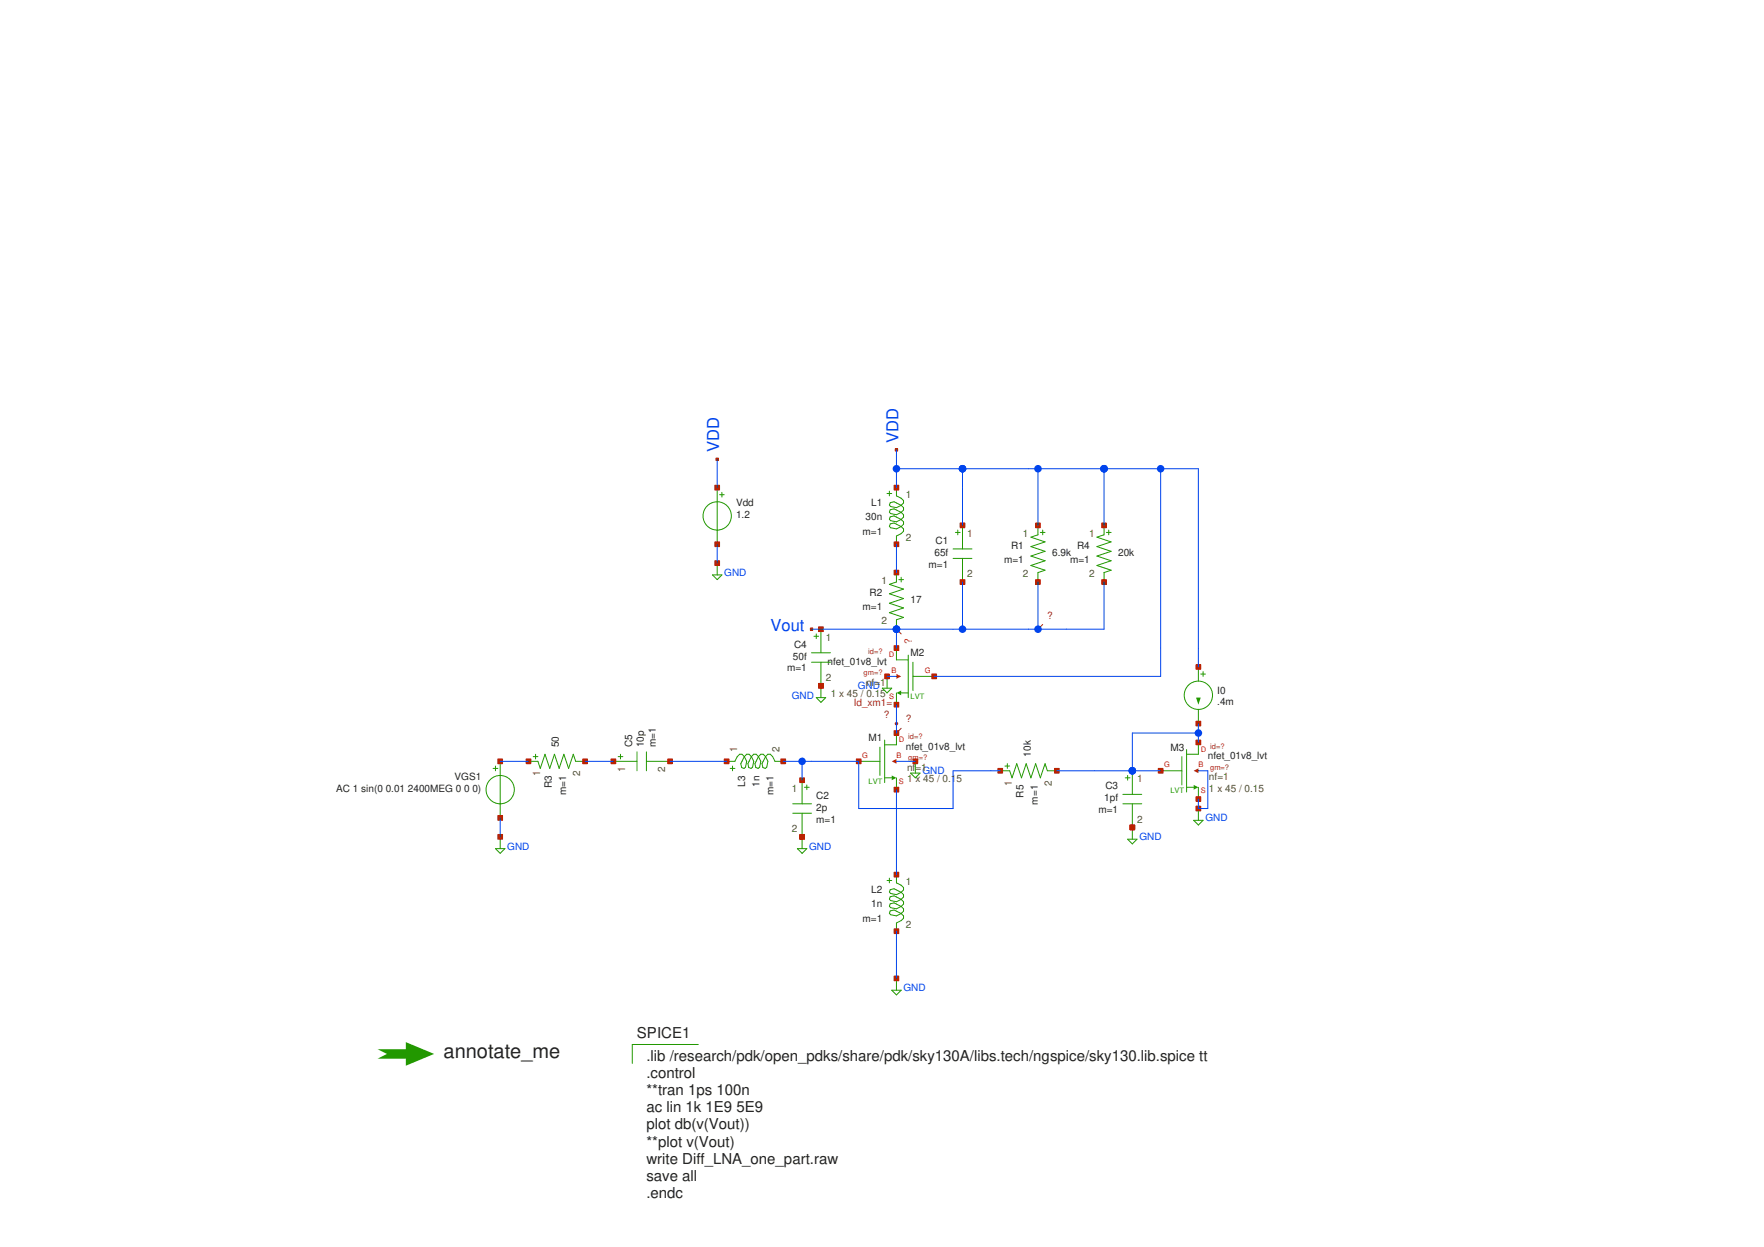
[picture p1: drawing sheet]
<svg xmlns="http://www.w3.org/2000/svg" width="297mm" height="210mm" viewBox="0 0 297 210" stroke-linecap="round" stroke-linejoin="round" font-family="sans-serif">
<path d="M144.6 128.2h3.6M148.2 125.8v4.7M149 124.6v7.1M149 130.9h1.2M151 123.4v2h-2M151 130.9v2" fill="none" stroke="#229800" stroke-width=".17"/>
<path d="M150.2 130.5l.8 .4-.8 .4z" fill="#229800"/>
<path d="M117.6 175.8h-11.1v3.2" fill="none" stroke="#229800" stroke-width=".17"/>
<path d="M63.6 176.6h4.7v-1.2l4.8 2-4.8 2v-1.2h-4.7l1.6-.8z" fill="#229800"/>
<g fill="none" stroke="#229800" stroke-width=".17">
<path d="M120 96.8h1.6l-.8 .8zM120.8 82.1v9.5M120.8 94.8v2M121.2 83.3h.8M121.6 82.9v.8M149.4 83.1h.8M149.8 82.7v.8M149.9 84.6l.7-.1 1.1 .6-.7 .4-1-.2-.2-.3zM149.9 85.8l.7-.1 1.1 .5-.7 .4-1-.2-.2-.2zM149.9 87l.7-.2 1.1 .6-.7 .4-1-.2-.2-.2zM149.9 88.2l.7-.2 1.1 .6-.7 .4-1-.2-.2-.2zM151 82.1v1.4l.7 .4 .4 .4v.4l-.4 .4"/>
<path d="M151.7 88.6l.4 .4v.4l-.4 .4-.7 .4v1.4M151.7 85.1l.4 .4v.4l-.4 .3M151.7 86.2l.4 .4v.4l-.4 .4M151.7 87.4l.4 .4v.4l-.4 .4M151 109.1v2h1.9M151 116.6v2M151.7 116.6h1.2M152.9 110.3v7.1M153.7 113.9h3.6M153.7 111.5v4.7M83.4 142.8h1.6l-.8 .8zM84.2 140.9v1.9"/>
<path d="M150.2 166.7h1.5l-.7 .8zM151 164.7v2"/>
<circle cx="120.8" cy="86.8" r="2.38"/>
</g>
<path d="M151 116.6l.7-.4v.8z" fill="#229800"/>
<g fill="none" stroke="#229800" stroke-width=".17">
<path d="M151 96.4v1.6l-1.2 .4 2.3 .8-2.3 .8 2.3 .7-2.3 .8 2.3 .8-2.3 .8 2.3 .8-1.1 .4v1.6M151.4 97.6h.7M151.7 97.2v.8M160.5 92.4h3.2M160.5 94h3.2M160.9 89.6h.8M161.3 89.2v.8M162.1 88.4v4M162.1 94v4M174.8 88.4v1.6l-1.2 .4 2.4 .8-2.4 .8 2.4 .8-2.4 .8 2.4 .8-2.4 .8 2.4 .8-1.2 .4v1.6M175.2 89.6h.8M175.6 89.2v.8"/>
<path d="M201.8 112.3v2.3M201.8 119.4v2.4M202.2 113.5h.8M202.6 113.1v.8M83 129.3h.8M83.4 128.9v.8M84.2 128.2v9.5M89 128.2h1.6l.4 1.1 .8-2.3 .8 2.3 .8-2.3 .8 2.3 .7-2.3 .8 2.3 .8-2.3 .4 1.2h1.6M89.8 127.4h.8M90.2 127v.8M133.5 135.3h3.2M133.5 136.9h3.2"/>
<path d="M135.1 131.3v4M135.1 136.9v5.9M135.5 132.5h.8M135.9 132.1v.8M153.3 130.1h1.6l-.8 .8zM154.1 128.2v1.9M134.3 142.8h1.6l-.8 .8zM149.4 148.2h.8M149.8 147.8v.8M149.9 149.7l.7-.1 1.1 .6-.7 .4-1-.2-.2-.3zM149.9 150.9l.7-.1 1.1 .6-.7 .4-1-.2-.2-.3zM149.9 152.1l.7-.1 1.1 .6-.7 .4-1-.2-.2-.3z"/>
<path d="M149.9 153.3l.7-.1 1.1 .6-.7 .4-1-.2-.2-.3zM151 147.2v1.4l.7 .4 .4 .4v.4l-.4 .4M151.7 150.2l.4 .4v.4l-.4 .4M151.7 151.4l.4 .4v.4l-.4 .4M151.7 152.6l.4 .4v.4l-.4 .4M151.7 153.8l.4 .4v.4l-.4 .4-.7 .4v1.4"/>
<circle cx="84.2" cy="132.9" r="2.38"/>
</g>
<path d="M201.8 115.8v1.6h.4l-.4 1.2-.4-1.2h.4z" fill="#229800"/>
<g fill="none" stroke="#229800" stroke-width=".17">
<path d="M148.6 115.8h1.6l-.8 .8zM149.4 113.9v1.9M195.4 129.7h3.6M199 127.4v4.7M199.8 126.2v7.1M199.8 132.5h1.2M201.8 125v2h-2M201.8 132.5v2"/>
<circle cx="201.8" cy="117" r="2.38"/>
</g>
<path d="M201 132.1l.8 .4-.8 .4z" fill="#229800"/>
<g fill="none" stroke="#229800" stroke-width=".17">
<path d="M185.9 88.4v1.6l-1.2 .4 2.4 .8-2.4 .8 2.4 .8-2.4 .8 2.4 .8-2.4 .8 2.4 .8-1.2 .4v1.6M186.3 89.6h.8M186.7 89.2v.8M136.7 109.9h3.1M136.7 111.5h3.1M137.1 107.1h.7M137.4 106.7v.8M137.4 117.4h1.6l-.8 .8zM138.2 105.9v4M138.2 111.5v5.9M103.3 128.2h4M104.1 127.4h.8"/>
<path d="M104.5 127v.8M107.3 126.6v3.1M108.9 128.2h3.9M108.9 126.6v3.1M123 129.3h.7M123.3 128.9v.8M125.3 127.4l-.4-.4h-.4l-.4 .4-.4 .8h-1.3M125.3 127.4l.4-.4h.4l.4 .4M125.3 127.4l.4 .8-.2 .9-.2 .2-.4-.1-.2-.7zM126.5 127.4l.4-.4h.4l.4 .4M126.5 127.4l.4 .8-.2 .9-.2 .2-.4-.1-.2-.7zM127.7 127.4l.4-.4h.4l.4 .4"/>
<path d="M127.7 127.4l.4 .8-.2 .9-.2 .2-.4-.1-.2-.7zM128.9 127.4l.4-.4h.4l.4 .4 .4 .8h1.4M128.9 127.4l.4 .8-.2 .9-.2 .2-.4-.1-.2-.7zM168.4 129.7h1.6l.4 1.2 .8-2.4 .8 2.4 .8-2.4 .8 2.4 .8-2.4 .8 2.4 .8-2.4 .4 1.2h1.6M169.2 128.9h.8M169.6 128.5v.8M189.1 133.7h3.2M189.1 135.3h3.2M189.5 130.9h.8M189.9 130.5v.8M190.7 129.7v4M190.7 135.3v6"/>
<path d="M201 138.1h1.6l-.8 .8zM201.8 136.1v2M189.9 141.3h1.6l-.8 .8z"/>
</g>
<path d="M150.2 128.2l.8-.4v.7z" fill="#ba2200"/>
<path d="M150.6 123h.8v.8h-.8z" fill="none" stroke="#ba2200" stroke-width=".17"/>
<path d="M150.6 123h.8v.8h-.8z" fill="#ba2200"/>
<path d="M144.2 127.8h.8v.7h-.8z" fill="none" stroke="#ba2200" stroke-width=".17"/>
<path d="M144.2 127.8h.8v.7h-.8z" fill="#ba2200"/>
<path d="M150.6 132.5h.8v.8h-.8z" fill="none" stroke="#ba2200" stroke-width=".17"/>
<path d="M150.6 132.5h.8v.8h-.8z" fill="#ba2200"/>
<path d="M150.9 128.2h.1" fill="none" stroke="#ba2200" stroke-width=".17"/>
<path d="M150.6 164.3h.8v.8h-.8z" fill="none" stroke="#ba2200" stroke-width=".17"/>
<path d="M150.6 164.3h.8v.8h-.8z" fill="#ba2200"/>
<path d="M150.6 81.7h.8v.8h-.8z" fill="none" stroke="#ba2200" stroke-width=".17"/>
<path d="M150.6 81.7h.8v.8h-.8z" fill="#ba2200"/>
<path d="M150.6 91.2h.8v.8h-.8z" fill="none" stroke="#ba2200" stroke-width=".17"/>
<path d="M150.6 91.2h.8v.8h-.8z" fill="#ba2200"/>
<path d="M120.4 81.7h.8v.8h-.8z" fill="none" stroke="#ba2200" stroke-width=".17"/>
<path d="M120.4 81.7h.8v.8h-.8z" fill="#ba2200"/>
<path d="M120.4 91.2h.8v.8h-.8z" fill="none" stroke="#ba2200" stroke-width=".17"/>
<path d="M120.4 91.2h.8v.8h-.8z" fill="#ba2200"/>
<path d="M120.4 94.4h.8v.8h-.8z" fill="none" stroke="#ba2200" stroke-width=".17"/>
<path d="M120.4 94.4h.8v.8h-.8z" fill="#ba2200"/>
<path d="M120.6 77.1h.4v.4h-.4z" fill="none" stroke="#ba2200" stroke-width=".17"/>
<path d="M120.6 77.1h.4v.4h-.4z" fill="#ba2200"/>
<path d="M150.8 75.5h.4v.4h-.4z" fill="none" stroke="#ba2200" stroke-width=".17"/>
<path d="M150.8 75.5h.4v.4h-.4z" fill="#ba2200"/>
<path d="M136.5 105.7h.4v.4h-.4z" fill="none" stroke="#ba2200" stroke-width=".17"/>
<path d="M136.5 105.7h.4v.4h-.4z" fill="#ba2200"/>
<path d="M83.8 140.5h.8v.8h-.8z" fill="none" stroke="#ba2200" stroke-width=".17"/>
<g fill="#ba2200">
<path d="M83.8 140.5h.8v.8h-.8z"/>
<path d="M151 113.5l.7 .4-.7 .4z"/>
</g>
<path d="M150.6 108.7h.8v.8h-.8z" fill="none" stroke="#ba2200" stroke-width=".17"/>
<path d="M150.6 108.7h.8v.8h-.8z" fill="#ba2200"/>
<path d="M156.9 113.5h.8v.8h-.8z" fill="none" stroke="#ba2200" stroke-width=".17"/>
<path d="M156.9 113.5h.8v.8h-.8z" fill="#ba2200"/>
<path d="M150.6 118.2h.8v.8h-.8z" fill="none" stroke="#ba2200" stroke-width=".17"/>
<path d="M150.6 118.2h.8v.8h-.8z" fill="#ba2200"/>
<path d="M150.9 113.9h.1" fill="none" stroke="#ba2200" stroke-width=".17"/>
<path d="M174.7 105.8h.2v.2h-.2z" fill="none" stroke="#ba2200" stroke-width=".17"/>
<path d="M174.7 105.8h.2v.2h-.2z" fill="#ba2200"/>
<path d="M150.9 123.3h.1v.2h-.1z" fill="none" stroke="#ba2200" stroke-width=".17"/>
<path d="M150.9 123.3h.1v.2h-.1z" fill="#ba2200"/>
<path d="M150.9 105.8h.1v.2h-.1z" fill="none" stroke="#ba2200" stroke-width=".17"/>
<path d="M150.9 105.8h.1v.2h-.1z" fill="#ba2200"/>
<path d="M83.8 127.8h.8v.7h-.8z" fill="none" stroke="#ba2200" stroke-width=".17"/>
<path d="M83.8 127.8h.8v.7h-.8z" fill="#ba2200"/>
<path d="M83.8 137.3h.8v.8h-.8z" fill="none" stroke="#ba2200" stroke-width=".17"/>
<path d="M83.8 137.3h.8v.8h-.8z" fill="#ba2200"/>
<path d="M161.7 88h.8v.8h-.8z" fill="none" stroke="#ba2200" stroke-width=".17"/>
<path d="M161.7 88h.8v.8h-.8z" fill="#ba2200"/>
<path d="M161.7 97.6h.8v.8h-.8z" fill="none" stroke="#ba2200" stroke-width=".17"/>
<path d="M161.7 97.6h.8v.8h-.8z" fill="#ba2200"/>
<path d="M153.7 127.8h.8v.7h-.8z" fill="none" stroke="#ba2200" stroke-width=".17"/>
<path d="M153.7 127.8h.8v.7h-.8z" fill="#ba2200"/>
<path d="M150.6 146.8h.8v.8h-.8z" fill="none" stroke="#ba2200" stroke-width=".17"/>
<path d="M150.6 146.8h.8v.8h-.8z" fill="#ba2200"/>
<path d="M150.6 156.4h.8v.7h-.8z" fill="none" stroke="#ba2200" stroke-width=".17"/>
<path d="M150.6 156.4h.8v.7h-.8z" fill="#ba2200"/>
<path d="M174.4 88h.8v.8h-.8z" fill="none" stroke="#ba2200" stroke-width=".17"/>
<path d="M174.4 88h.8v.8h-.8z" fill="#ba2200"/>
<path d="M174.4 97.6h.8v.8h-.8z" fill="none" stroke="#ba2200" stroke-width=".17"/>
<path d="M174.4 97.6h.8v.8h-.8z" fill="#ba2200"/>
<path d="M150.6 96h.8v.8h-.8z" fill="none" stroke="#ba2200" stroke-width=".17"/>
<path d="M150.6 96h.8v.8h-.8z" fill="#ba2200"/>
<path d="M150.6 105.5h.8v.8h-.8z" fill="none" stroke="#ba2200" stroke-width=".17"/>
<path d="M150.6 105.5h.8v.8h-.8z" fill="#ba2200"/>
<path d="M88.6 127.8h.8v.7h-.8z" fill="none" stroke="#ba2200" stroke-width=".17"/>
<path d="M88.6 127.8h.8v.7h-.8z" fill="#ba2200"/>
<path d="M98.1 127.8h.8v.7h-.8z" fill="none" stroke="#ba2200" stroke-width=".17"/>
<path d="M98.1 127.8h.8v.7h-.8z" fill="#ba2200"/>
<path d="M134.7 130.9h.8v.8h-.8z" fill="none" stroke="#ba2200" stroke-width=".17"/>
<path d="M134.7 130.9h.8v.8h-.8z" fill="#ba2200"/>
<path d="M134.7 140.5h.8v.8h-.8z" fill="none" stroke="#ba2200" stroke-width=".17"/>
<path d="M134.7 140.5h.8v.8h-.8z" fill="#ba2200"/>
<path d="M134.7 140.5h.8v.8h-.8z" fill="none" stroke="#ba2200" stroke-width=".17"/>
<path d="M134.7 140.5h.8v.8h-.8z" fill="#ba2200"/>
<path d="M201.4 111.9h.8v.8h-.8z" fill="none" stroke="#ba2200" stroke-width=".17"/>
<path d="M201.4 111.9h.8v.8h-.8z" fill="#ba2200"/>
<path d="M201.4 121.4h.8v.8h-.8z" fill="none" stroke="#ba2200" stroke-width=".17"/>
<path d="M201.4 121.4h.8v.8h-.8z" fill="#ba2200"/>
<path d="M149 113.5h.8v.8h-.8z" fill="none" stroke="#ba2200" stroke-width=".17"/>
<g fill="#ba2200">
<path d="M149 113.5h.8v.8h-.8z"/>
<path d="M201 129.7l.8-.4v.8z"/>
</g>
<path d="M201.4 124.6h.8v.8h-.8z" fill="none" stroke="#ba2200" stroke-width=".17"/>
<path d="M201.4 124.6h.8v.8h-.8z" fill="#ba2200"/>
<path d="M195 129.3h.8v.8h-.8z" fill="none" stroke="#ba2200" stroke-width=".17"/>
<path d="M195 129.3h.8v.8h-.8z" fill="#ba2200"/>
<path d="M201.4 134.1h.8v.8h-.8z" fill="none" stroke="#ba2200" stroke-width=".17"/>
<path d="M201.4 134.1h.8v.8h-.8z" fill="#ba2200"/>
<path d="M201.8 129.8h.1" fill="none" stroke="#ba2200" stroke-width=".17"/>
<path d="M201.4 135.7h.8v.8h-.8z" fill="none" stroke="#ba2200" stroke-width=".17"/>
<path d="M201.4 135.7h.8v.8h-.8z" fill="#ba2200"/>
<path d="M122 127.8h.8v.7h-.8z" fill="none" stroke="#ba2200" stroke-width=".17"/>
<path d="M122 127.8h.8v.7h-.8z" fill="#ba2200"/>
<path d="M131.5 127.8h.8v.7h-.8z" fill="none" stroke="#ba2200" stroke-width=".17"/>
<path d="M131.5 127.8h.8v.7h-.8z" fill="#ba2200"/>
<path d="M137.8 105.5h.8v.8h-.8z" fill="none" stroke="#ba2200" stroke-width=".17"/>
<path d="M137.8 105.5h.8v.8h-.8z" fill="#ba2200"/>
<path d="M137.8 115h.8v.8h-.8z" fill="none" stroke="#ba2200" stroke-width=".17"/>
<path d="M137.8 115h.8v.8h-.8z" fill="#ba2200"/>
<path d="M137.8 115h.8v.8h-.8z" fill="none" stroke="#ba2200" stroke-width=".17"/>
<path d="M137.8 115h.8v.8h-.8z" fill="#ba2200"/>
<path d="M185.5 88h.8v.8h-.8z" fill="none" stroke="#ba2200" stroke-width=".17"/>
<path d="M185.5 88h.8v.8h-.8z" fill="#ba2200"/>
<path d="M185.5 97.6h.8v.8h-.8z" fill="none" stroke="#ba2200" stroke-width=".17"/>
<path d="M185.5 97.6h.8v.8h-.8z" fill="#ba2200"/>
<path d="M168 129.3h.8v.8h-.8z" fill="none" stroke="#ba2200" stroke-width=".17"/>
<path d="M168 129.3h.8v.8h-.8z" fill="#ba2200"/>
<path d="M177.6 129.3h.8v.8h-.8z" fill="none" stroke="#ba2200" stroke-width=".17"/>
<path d="M177.6 129.3h.8v.8h-.8z" fill="#ba2200"/>
<path d="M190.3 129.3h.8v.8h-.8z" fill="none" stroke="#ba2200" stroke-width=".17"/>
<path d="M190.3 129.3h.8v.8h-.8z" fill="#ba2200"/>
<path d="M190.3 138.9h.8v.8h-.8z" fill="none" stroke="#ba2200" stroke-width=".17"/>
<path d="M190.3 138.9h.8v.8h-.8z" fill="#ba2200"/>
<path d="M190.3 138.9h.8v.8h-.8z" fill="none" stroke="#ba2200" stroke-width=".17"/>
<path d="M190.3 138.9h.8v.8h-.8z" fill="#ba2200"/>
<path d="M102.9 127.8h.8v.7h-.8z" fill="none" stroke="#ba2200" stroke-width=".17"/>
<path d="M102.9 127.8h.8v.7h-.8z" fill="#ba2200"/>
<path d="M112.4 127.8h.8v.7h-.8z" fill="none" stroke="#ba2200" stroke-width=".17"/>
<path d="M112.4 127.8h.8v.7h-.8z" fill="#ba2200"/>
<path d="M151 105.9l.7 .8M175.6 105.1l-.8 .8M151.7 122.6l-.7 .8" fill="none" stroke="#a92222" stroke-width=".17"/>
<path d="M150.8 121.5h.2v.3v-.3a.3 .3 0 0 1 .2 .4 .3 .3 0 0 1-.4 .1 .3 .3 0 0 1 0-.5z" fill="#a92222"/>
<g fill="none" stroke="#0044ed" stroke-width=".17">
<path d="M120.8 77.3v4.8M151 75.7v6.4M151 78.9h50.8v33.4M162.1 78.9v9.5M174.8 78.9v9.5M185.9 78.9v9.5M195.4 78.9v35h-38.1M120.8 91.6v3.2M151 91.6v4.8M162.1 98v7.9M174.8 98v7.9M185.9 98v7.9h-49.2"/>
<path d="M149.4 113.9h1.6M151 105.9v3.2M151 118.6v4.8M84.2 128.2h4.8M84.2 137.7v3.2M98.5 128.2h4.8M112.8 128.2h9.6M131.9 128.2h12.7v7.9h15.9v-6.4h7.9M135.1 128.2v3.1M151 132.9v14.3M151 128.2h3.1M178 129.7h17.4"/>
<path d="M201.8 121.8v3.2M201.8 129.7h1.6v6.4h-1.6v-1.6M201.8 123.4h-11.1v6.3M151 156.8v7.9"/>
</g>
<g fill="#0044ed">
<path d="M150.5 105.5a.64 .64 0 0 1 .7-.2 .64 .64 0 0 1 .4 .6h-.6h.6a.64 .64 0 0 1-.9 .6 .64 .64 0 0 1-.2-1z"/>
<path d="M161.6 105.5a.64 .64 0 0 1 .7-.2 .64 .64 0 0 1 .4 .6h-.6h.6a.64 .64 0 0 1-.9 .6 .64 .64 0 0 1-.2-1z"/>
<path d="M161.6 78.5a.64 .64 0 0 1 .7-.2 .64 .64 0 0 1 .4 .6h-.6h.6a.64 .64 0 0 1-.9 .6 .64 .64 0 0 1-.2-1z"/>
<path d="M150.5 78.5a.64 .64 0 0 1 .7-.2 .64 .64 0 0 1 .4 .6h-.6h.6a.64 .64 0 0 1-.9 .6 .64 .64 0 0 1-.2-1z"/>
<path d="M134.6 127.7a.64 .64 0 0 1 .7-.1 .64 .64 0 0 1 .4 .6h-.6h.6a.64 .64 0 0 1-.9 .5 .64 .64 0 0 1-.2-1z"/>
<path d="M195 78.5a.64 .64 0 0 1 .7-.2 .64 .64 0 0 1 .4 .6h-.7h.7a.64 .64 0 0 1-.9 .6 .64 .64 0 0 1-.2-1z"/>
<path d="M185.5 78.5a.64 .64 0 0 1 .7-.2 .64 .64 0 0 1 .3 .6h-.6h.6a.64 .64 0 0 1-.8 .6 .64 .64 0 0 1-.2-1z"/>
<path d="M174.3 78.5a.64 .64 0 0 1 .7-.2 .64 .64 0 0 1 .4 .6h-.6h.6a.64 .64 0 0 1-.9 .6 .64 .64 0 0 1-.2-1z"/>
<path d="M174.3 105.5a.64 .64 0 0 1 .7-.2 .64 .64 0 0 1 .4 .6h-.6h.6a.64 .64 0 0 1-.9 .6 .64 .64 0 0 1-.2-1z"/>
<path d="M190.2 129.3a.64 .64 0 0 1 .7-.1 .64 .64 0 0 1 .4 .5h-.6h.6a.64 .64 0 0 1-.9 .6 .64 .64 0 0 1-.2-1z"/>
<path d="M201.3 122.9a.64 .64 0 0 1 .7-.1 .64 .64 0 0 1 .4 .6h-.6h.6a.64 .64 0 0 1-.8 .6 .64 .64 0 0 1-.3-1.1z"/>
</g>
<text font-size="3.4" fill="#222" x="74.7" y="178.2">annotate_me</text>
<g font-size="2.8" fill="#0044ed">
<text x="121.1" y="76.1" transform="rotate(-90 121.1 76.1)">VDD</text>
<text x="151.3" y="74.5" transform="rotate(-90 151.3 74.5)">VDD</text>
<text x="129.7" y="106.3">Vout</text>
</g>
<g font-size="2.5" fill="#222">
<text x="107.3" y="174.7">SPICE1</text>
<text x="108.9" y="178.7">.lib /research/pdk/open_pdks/share/pdk/sky130A/libs.tech/ngspice/sky130.lib.spice tt</text>
<text x="108.9" y="181.5">.control</text>
<text x="108.9" y="184.4">**tran 1ps 100n</text>
<text x="108.9" y="187.2">ac lin 1k 1E9 5E9</text>
<text x="108.9" y="190.1">plot db(v(Vout))</text>
<text x="108.9" y="193.1">**plot v(Vout)</text>
<text x="108.9" y="196">write Diff_LNA_one_part.raw</text>
<text x="108.9" y="198.8">save all</text>
<text x="108.9" y="201.7">.endc</text>
</g>
<g font-size="1.7" fill="#660">
<text x="152.5" y="83.8">1</text>
<text x="152.5" y="91">2</text>
<text x="162.9" y="90.4">1</text>
<text x="172.3" y="90.4">1</text>
<text x="183.4" y="90.4">1</text>
<text x="148.4" y="98.3">1</text>
<text x="162.9" y="97.1">2</text>
<text x="172.3" y="97.1">2</text>
<text x="183.4" y="97.1">2</text>
<text x="139" y="107.9">1</text>
<text x="148.4" y="105.1">2</text>
<text x="139" y="114.6">2</text>
<text x="139.9" y="117.4">1 x 45 / 0.15</text>
<text x="145.8" y="115.4">nf=1</text>
<text x="90.9" y="130.7" transform="rotate(-90 90.9 130.7)">1</text>
<text x="97.7" y="130.7" transform="rotate(-90 97.7 130.7)">2</text>
<text x="105.2" y="129.9" transform="rotate(-90 105.2 129.9)">1</text>
<text x="112" y="129.9" transform="rotate(-90 112 129.9)">2</text>
<text x="124.1" y="126.6" transform="rotate(-90 124.1 126.6)">1</text>
<text x="131.3" y="126.6" transform="rotate(-90 131.3 126.6)">2</text>
<text x="152.7" y="131.7">1 x 45 / 0.15</text>
<text x="152.7" y="129.7">nf=1</text>
<text x="191.5" y="131.7">1</text>
<text x="203.6" y="131.3">nf=1</text>
<text x="133.3" y="133.3">1</text>
<text x="170.4" y="132.3" transform="rotate(-90 170.4 132.3)">1</text>
<text x="177.1" y="132.3" transform="rotate(-90 177.1 132.3)">2</text>
<text x="203.6" y="133.3">1 x 45 / 0.15</text>
<text x="133.3" y="140">2</text>
<text x="191.5" y="138.5">2</text>
<text x="152.5" y="149">1</text>
<text x="152.5" y="156.1">2</text>
</g>
<g font-size="1.7" fill="#222">
<text x="123.9" y="85.2">Vdd</text>
<text x="123.9" y="87.2">1.2</text>
<text x="145.2" y="90">m=1</text>
<text x="145.8" y="87.6">30n</text>
<text x="146.7" y="85.2">L1</text>
<text x="156.4" y="95.6">m=1</text>
<text x="157.4" y="93.6">65f</text>
<text x="157.5" y="91.6">C1</text>
<text x="169.1" y="94.8">m=1</text>
<text x="170.3" y="92.4">R1</text>
<text x="177.2" y="93.6">6.9k</text>
<text x="180.2" y="94.8">m=1</text>
<text x="181.4" y="92.4">R4</text>
<text x="188.3" y="93.6">20k</text>
<text x="146.4" y="100.3">R2</text>
<text x="153.3" y="101.5">17</text>
<text x="145.2" y="102.7">m=1</text>
<text x="132.5" y="113">m=1</text>
<text x="133.5" y="111">50f</text>
<text x="133.7" y="109.1">C4</text>
<text x="139.3" y="111.9">nfet_01v8_lvt</text>
<text x="153.3" y="110.4">M2</text>
<text x="205" y="116.8">I0</text>
<text x="205" y="118.6">.4m</text>
<text x="94.1" y="125.8" transform="rotate(-90 94.1 125.8)">50</text>
<text x="106.4" y="125.8" transform="rotate(-90 106.4 125.8)">C5</text>
<text x="108.4" y="125.8" transform="rotate(-90 108.4 125.8)">10p</text>
<text x="110.4" y="125.8" transform="rotate(-90 110.4 125.8)">m=1</text>
<text x="146.2" y="124.7">M1</text>
<text x="76.6" y="131.3">VGS1</text>
<text x="152.5" y="126.2">nfet_01v8_lvt</text>
<text x="173.6" y="127.4" transform="rotate(-90 173.6 127.4)">10k</text>
<text x="197.1" y="126.3">M3</text>
<text x="203.4" y="127.8">nfet_01v8_lvt</text>
<text x="56.6" y="133.3">AC 1 sin(0 0.01 2400MEG 0 0 0)</text>
<text x="92.9" y="132.7" transform="rotate(-90 92.9 132.7)">R3</text>
<text x="95.3" y="133.9" transform="rotate(-90 95.3 133.9)">m=1</text>
<text x="125.5" y="132.4" transform="rotate(-90 125.5 132.4)">L3</text>
<text x="127.9" y="132.4" transform="rotate(-90 127.9 132.4)">1n</text>
<text x="130.3" y="133.9" transform="rotate(-90 130.3 133.9)">m=1</text>
<text x="137.4" y="134.5">C2</text>
<text x="137.4" y="136.5">2p</text>
<text x="172.4" y="134.3" transform="rotate(-90 172.4 134.3)">R5</text>
<text x="174.8" y="135.4" transform="rotate(-90 174.8 135.4)">m=1</text>
<text x="185" y="136.9">m=1</text>
<text x="185.9" y="134.9">1pf</text>
<text x="186.1" y="132.9">C3</text>
<text x="137.4" y="138.5">m=1</text>
<text x="145.2" y="155.1">m=1</text>
<text x="146.7" y="150.4">L2</text>
<text x="146.7" y="152.7">1n</text>
</g>
<g font-size="1.7" fill="#0044ed">
<text x="122" y="96.9">GND</text>
<text x="133.3" y="117.6">GND</text>
<text x="144.4" y="116">GND</text>
<text x="155.3" y="130.3">GND</text>
<text x="85.4" y="143">GND</text>
<text x="136.3" y="143">GND</text>
<text x="191.9" y="141.4">GND</text>
<text x="203" y="138.3">GND</text>
<text x="152.1" y="166.8">GND</text>
</g>
<g font-size="1.7" fill="#a92222">
<text x="176.3" y="104.1">?</text>
<text x="153.5" y="108.4" transform="rotate(-90 153.5 108.4)">?</text>
<text x="143.8" y="118.8">Id_xm1=</text>
<text x="148.9" y="120.8">?</text>
<text x="152.5" y="121.6">?</text>
</g>
<g font-size="1.3" fill="#a92222">
<text x="145.4" y="113.7">gm=?</text>
<text x="146.2" y="110.1">id=?</text>
<text x="152.9" y="124.4">id=?</text>
<text x="203.8" y="126">id=?</text>
<text x="152.9" y="128">gm=?</text>
<text x="203.8" y="129.6">gm=?</text>
</g>
<g font-size="1.3" fill="#fe0000">
<text x="149.6" y="110.6">D</text>
<text x="150.1" y="113.3">B</text>
<text x="155.7" y="113.3">G</text>
<text x="149.7" y="117.7">S</text>
<text x="151.4" y="124.9">D</text>
<text x="145.2" y="127.6">G</text>
<text x="151" y="127.6">B</text>
<text x="151.4" y="132">S</text>
<text x="196" y="129.2">G</text>
<text x="201.8" y="129.2">B</text>
<text x="202.2" y="126.5">D</text>
<text x="202.2" y="133.5">S</text>
</g>
<g font-size="1.3" fill="#229800">
<text x="153.3" y="117.7">LVT</text>
<text x="146.3" y="132">LVT</text>
<text x="197.1" y="133.5">LVT</text>
</g>
</svg>
